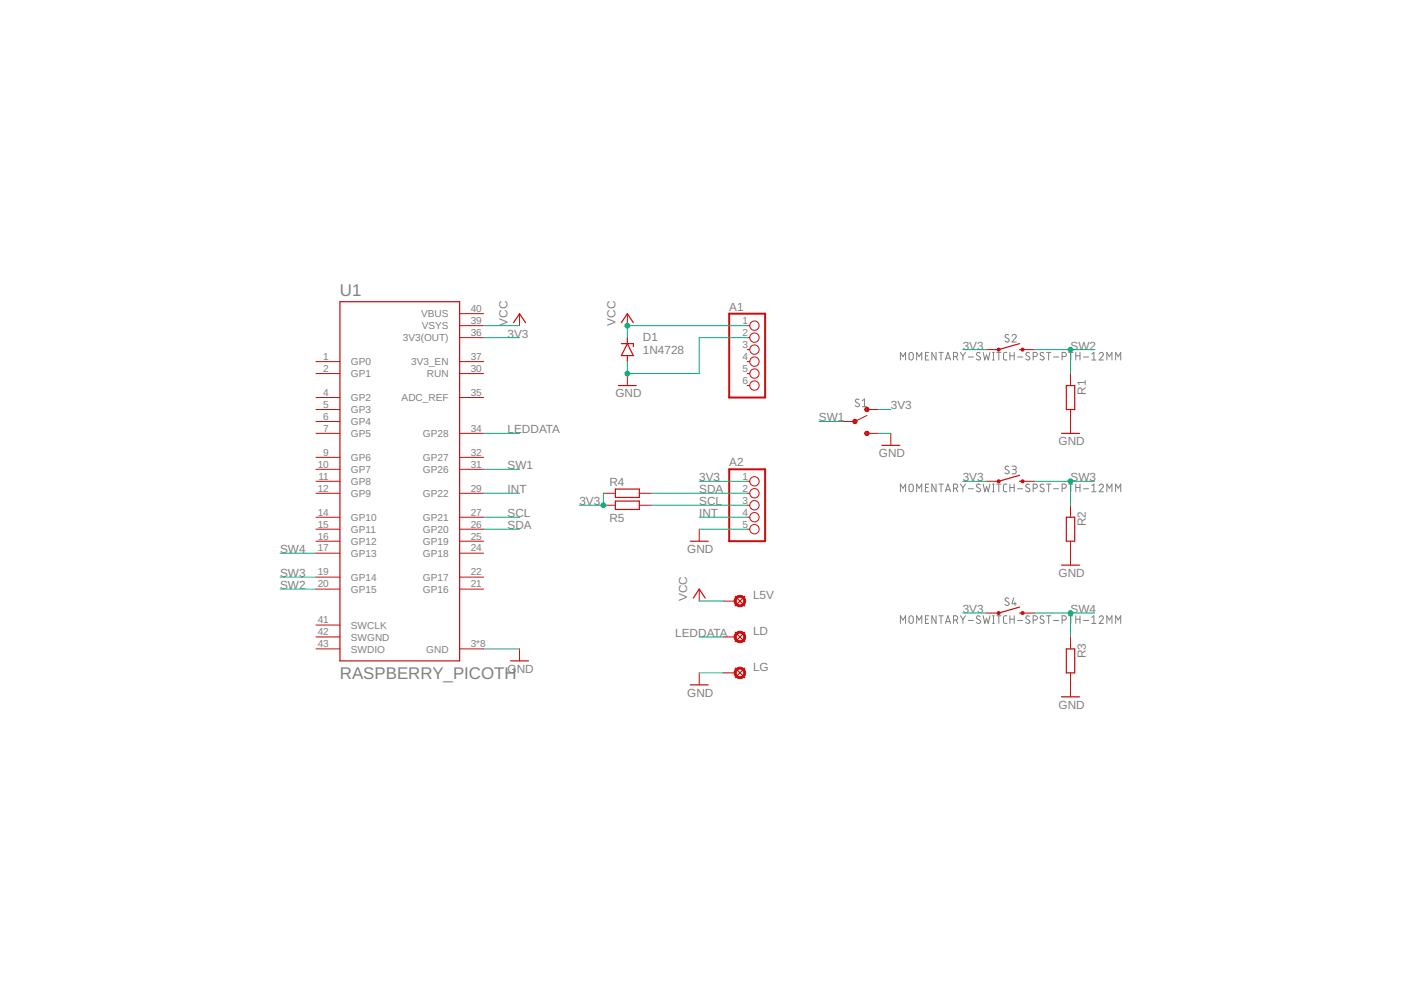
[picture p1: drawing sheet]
<svg xmlns="http://www.w3.org/2000/svg" width="297mm" height="210mm" viewBox="0 0 297 210" stroke-linecap="round" stroke-linejoin="round" font-family="sans-serif">
<g fill="none" stroke="#808080" stroke-width=".21">
<path d="M190.9 76.3v-1.6l.6 .9 .5-.9v1.6M192.8 74.8l.4-.1 .3 .1 .1 1.1a.46 .46 0 0 1-.4 .4 .46 .46 0 0 1-.5-.4zM194.4 76.3v-1.6l.5 .9 .5-.9v1.6M196.2 75.4h.5M196.9 74.7h-.7v1.6h.7M198.5 74.7v1.6l-.9-1.6v1.6M199.1 74.7h.9M199.5 74.7v1.6M200.4 76.3l.6-1.6 .5 1.6M200.6 75.9h.8M202.2 75.6h.4a.44 .44 0 0 0 .5-.4 .44 .44 0 0 0-.5-.5h-.4v1.6M202.7 75.6l.4 .7"/>
<path d="M203.6 74.7l.6 .8M204.2 75.5v.8M204.7 74.7l-.5 .8M205.3 75.7h1.1M207.8 74.8a.42 .42 0 0 0-.6-.1 .42 .42 0 0 0-.1 .6l.6 .3a.38 .38 0 0 1 .2 .6 .38 .38 0 0 1-.6 .1l-.3-.2M208.4 74.7l.4 1.6 .4-1.1 .3 1.1 .4-1.6M210.4 76.3h.4M210.4 74.7h.4M210.6 74.7v1.6M211.3 74.7h.9M211.8 74.7v1.6M213.5 74.7h-.5l-.2 .4v1l.2 .2h.5"/>
<path d="M213.9 71a.41 .41 0 0 0-.6-.1 .41 .41 0 0 0-.1 .6l.6 .3a.41 .41 0 0 1 0 .7 .41 .41 0 0 1-.6-.1l-.1-.1M214.1 75.4h.9M214.1 74.7v1.6M214.6 71.3a.44 .44 0 0 1 .6-.4 .44 .44 0 0 1 .1 .7l-.7 .9h.9M215 74.7v1.6M215.8 75.7h1M218.3 74.8a.41 .41 0 0 0-.6-.1 .41 .41 0 0 0-.1 .6l.6 .3a.44 .44 0 0 1-.1 .7 .44 .44 0 0 1-.6-.2M219.1 75.6h.4a.44 .44 0 0 0 .4-.4 .44 .44 0 0 0-.4-.5h-.4v1.6M221.3 74.8a.41 .41 0 0 0-.6-.1 .41 .41 0 0 0-.1 .6l.6 .3a.44 .44 0 0 1 0 .7 .44 .44 0 0 1-.7-.2M221.9 74.7h.9M222.3 74.7v1.6M223.4 75.7h1.1"/>
<path d="M225.2 75.6h.4a.44 .44 0 0 0 .5-.4 .44 .44 0 0 0-.5-.5h-.4v1.6M226.6 74.7h.9M227 74.7v1.6M228.1 75.4h.9M228.1 74.7v1.6M229 74.7v1.6M229.7 75.7h1.1M231.5 76.3h.9M231.5 75.1l.4-.4v1.6M233 75.1a.44 .44 0 0 1 .7-.4 .44 .44 0 0 1 .1 .7l-.8 .9h.9M234.7 76.3v-1.6l.5 .9 .6-.9v1.6M236.5 76.3v-1.6l.6 .9 .5-.9v1.6"/>
<path d="M182.1 84.8l-.4-.2-.3 .4v.2l.6 .4a.4 .4 0 0 1 .1 .6 .4 .4 0 0 1-.6-.1l-.2-.1M182.8 85l.5-.4v1.6M182.8 86.2h.9M213.9 99l-.6-.2-.2 .4 .1 .2 .6 .4a.41 .41 0 0 1 0 .6 .41 .41 0 0 1-.6 0l-.1-.2M214.6 98.8h.5a.36 .36 0 0 1 .4 .4 .36 .36 0 0 1-.4 .3h-.3M215 99.5a.46 .46 0 0 1 .5 .5 .46 .46 0 0 1-.5 .5h-.4M190.9 104.3v-1.7l.6 .9 .5-.9v1.7M192.8 102.8l.4-.2 .3 .2 .1 1a.46 .46 0 0 1-.4 .5 .46 .46 0 0 1-.5-.5zM194.4 104.3v-1.7l.5 .9 .5-.9v1.7M196.2 103.4h.5M196.9 102.6h-.7v1.7h.7M198.5 102.6v1.7l-.9-1.7v1.7"/>
<path d="M199.1 102.6h.9M199.5 102.6v1.7M200.4 104.3l.6-1.7 .5 1.7M200.6 103.8h.8M202.2 103.5h.4a.44 .44 0 0 0 .5-.4 .44 .44 0 0 0-.5-.5h-.4v1.7M202.7 103.5l.4 .8M203.6 102.6l.6 .8M204.2 103.4v.9M204.7 102.6l-.5 .8M205.3 103.6h1.1M207.8 102.8a.42 .42 0 0 0-.6-.1 .42 .42 0 0 0-.1 .5l.7 .5a.42 .42 0 0 1-.1 .5 .42 .42 0 0 1-.5 0l-.2-.2M208.4 102.6l.4 1.7 .4-1.1 .3 1.1 .4-1.7"/>
<path d="M210.4 104.3h.4M210.4 102.6h.4M210.6 102.6v1.7M211.3 102.6h.9M211.8 102.6v1.7M213.5 102.6l-.5 .1-.2 .3v1l.2 .2 .5 .1M214.1 102.6v1.7M214.1 103.4h.9M215 102.6v1.7M215.8 103.6h1M218.3 102.8a.41 .41 0 0 0-.6-.1 .41 .41 0 0 0 0 .6l.5 .3a.41 .41 0 0 1 0 .6 .41 .41 0 0 1-.6 0l-.1-.2M219.1 103.5h.4a.44 .44 0 0 0 .4-.4 .44 .44 0 0 0-.4-.5h-.4v1.7"/>
<path d="M221.3 102.8a.41 .41 0 0 0-.6-.1 .41 .41 0 0 0 0 .6l.5 .3a.41 .41 0 0 1 .1 .6 .41 .41 0 0 1-.7 0l-.1-.2M221.9 102.6h.9M222.3 102.6v1.7M223.4 103.6h1.1M225.2 103.5h.4a.44 .44 0 0 0 .5-.4 .44 .44 0 0 0-.5-.5h-.4v1.7M226.6 102.6h.9M227 102.6v1.7M228.1 102.6v1.7M228.1 103.4h.9M229 102.6v1.7M229.7 103.6h1.1M231.5 103l.4-.4v1.7"/>
<path d="M231.5 104.3h.9M233 103a.44 .44 0 0 1 .7-.3 .44 .44 0 0 1 .1 .7l-.8 .9h.9M234.7 104.3v-1.7l.5 .9 .6-.9v1.7M236.5 104.3v-1.7l.6 .9 .5-.9v1.7M190.9 132.2v-1.6l.6 .9 .5-.9v1.6M192.8 130.7l.4-.1 .3 .1 .1 1a.46 .46 0 0 1-.4 .5 .46 .46 0 0 1-.5-.5zM194.4 132.2v-1.6l.5 .9 .5-.9v1.6M196.2 131.3h.5M196.9 130.6h-.7v1.6h.7M198.5 130.6v1.6l-.9-1.6v1.6M199.1 130.6h.9M199.5 130.6v1.6"/>
<path d="M200.4 132.2l.6-1.6 .5 1.6M200.6 131.8h.8M202.2 131.5h.4a.46 .46 0 0 0 .5-.5 .46 .46 0 0 0-.5-.4h-.4v1.6M202.7 131.5l.4 .7M203.6 130.6l.6 .7M204.2 131.3v.9M204.7 130.6l-.5 .7M205.3 131.6h1.1M207.8 130.7l-.2-.1a.37 .37 0 0 0-.5 .1 .37 .37 0 0 0 .1 .5l.5 .3a.38 .38 0 0 1 .1 .5 .38 .38 0 0 1-.5 .2l-.3-.2M208.4 130.6l.4 1.6 .4-1.1 .3 1.1 .4-1.6M210.4 132.2h.4M210.4 130.6h.4"/>
<path d="M210.6 130.6v1.6M211.3 130.6h.9M211.8 130.6v1.6M213.5 130.6h-.5l-.2 .3v1.1l.2 .2h.5M213.9 126.9l-.4-.2-.4 .4 .1 .2 .6 .4a.41 .41 0 0 1 0 .6 .41 .41 0 0 1-.6 0l-.1-.2M214.1 130.6v1.6M214.1 131.3h.9M214.9 126.7l-.3 1.3h.9M215 130.6v1.6M215.2 127.7v.7M215.8 131.6h1M218.3 130.7l-.2-.1a.38 .38 0 0 0-.5 .1 .38 .38 0 0 0 .1 .5l.5 .3a.44 .44 0 0 1-.1 .7 .44 .44 0 0 1-.6-.2"/>
<path d="M219.1 131.5h.4a.46 .46 0 0 0 .4-.5 .46 .46 0 0 0-.4-.4h-.4v1.6M221.3 130.7l-.2-.1a.38 .38 0 0 0-.5 .1 .38 .38 0 0 0 .1 .5l.5 .3a.44 .44 0 0 1-.1 .7 .44 .44 0 0 1-.6-.2M221.9 130.6h.9M222.3 130.6v1.6M223.4 131.6h1.1M225.2 131.5h.4a.46 .46 0 0 0 .5-.5 .46 .46 0 0 0-.5-.4h-.4v1.6M226.6 130.6h.9M227 130.6v1.6M228.1 130.6v1.6M228.1 131.3h.9M229 130.6v1.6M229.7 131.6h1.1"/>
<path d="M231.5 130.9l.4-.3v1.6M231.5 132.2h.9M233 130.9a.44 .44 0 0 1 .7-.3 .44 .44 0 0 1 .1 .7l-.8 .9h.9M234.7 132.2v-1.6l.5 .9 .6-.9v1.6M236.5 132.2v-1.6l.6 .9 .5-.9v1.6"/>
</g>
<g fill="none" stroke="#c90d0c" stroke-width=".21">
<path d="M67 76.7h5.1M67 79.2h5.1M97.5 76.7h5M97.5 79.2h5M97.5 71.6h5M97.5 69h5M97.5 66.5h5M110.2 66.5v2.5M133 66.5v2.5M133 79.2v2.5M158.4 76.7h.6M158.4 79.2h.6"/>
<path d="M158.4 71.6h.6M158.4 69h.6M158.4 74.1h.6M209.2 74.1h2.5M216.8 74.1h2.6M227 79.2v2.5M67 84.3h5.1M67 86.8h5.1M67 89.4h5.1M67 91.9h5.1M67 97h5.1M67 99.5h5.1"/>
<path d="M97.5 84.3h5M97.5 91.9h5M97.5 97h5M97.5 99.5h5M158.4 81.7h.6M183.8 86.8h2.5M183.8 88.1l-2.5 1.3h-2.6M183.8 91.9h2.5M188.9 91.9v2.5M227 86.8v5.1M67 102h5.1M67 104.6h5.1"/>
<path d="M67 109.7h5.1M67 112.2h5.1M67 114.7h5.1M67 117.3h5.1M97.5 104.6h5M97.5 109.7h5M97.5 112.2h5M97.5 114.7h5M97.5 117.3h5M127.9 104.6h2.6M127.9 107.1h2.6M135.6 104.6h2.5"/>
<path d="M135.6 107.1h2.5M148.3 112.2v2.5M158.4 102h.6M158.4 104.6h.6M158.4 109.7h.6M158.4 112.2h.6M158.4 107.1h.6M209.2 102h2.5M216.8 102h2.6M227 107.1v2.6M227 114.7v5.1M67 122.4h5.1"/>
<path d="M67 124.9h5.1M67 137.6h5.1M67 135h5.1M67 132.5h5.1M97.5 122.4h5M97.5 124.9h5M97.5 137.6h5M110.2 137.6v2.5M148.3 124.9v2.5M153.3 135h2.6M153.3 127.4h2.6M209.2 130h2.5"/>
<path d="M216.8 130h2.6M227 135v2.6M148.3 142.7v2.5M153.3 142.7h2.6M227 142.7v5"/>
<circle cx="160" cy="69" r=".99"/>
<circle cx="160" cy="74.1" r=".99"/>
<circle cx="160" cy="76.7" r=".99"/>
<circle cx="160" cy="79.2" r=".99"/>
<circle cx="160" cy="71.6" r=".99"/>
<circle cx="160" cy="81.7" r=".99"/>
<circle cx="160" cy="107.1" r=".99"/>
<circle cx="160" cy="109.7" r=".99"/>
<circle cx="160" cy="112.2" r=".99"/>
<circle cx="160" cy="102" r=".99"/>
<circle cx="160" cy="104.6" r=".99"/>
</g>
<g fill="none" stroke="#c90d0c" stroke-width=".25">
<path d="M72.1 64h25.4v76.1h-25.4zM108.9 68.4l1.3-1.9 1.2 1.9M131.7 72.9h2.6v.6M131.7 68.4l1.3-1.9 1.3 1.9M133 72.9l1.3 2.5h-2.6zM133 71.6v1.3M133 75.4v1.3M216.2 74.1h.6M216.2 72.9l-4.5 1.2M131.1 81.7h3.8M187 94.4h3.8M225.1 91.9h3.8"/>
<path d="M226.1 81.7h1.8v5.1h-1.8zM130.5 103.7h5.1v1.8h-5.1zM130.5 106.2h5.1v1.8h-5.1zM146.3 114.7h3.9M216.2 102h.6M216.2 100.8l-4.5 1.2M225.1 119.8h3.8M226.1 109.7h1.8v5h-1.8zM147 126.8l1.3-1.9 1.2 1.9M155.9 126.4l2 2.1M155.9 134l2 2.1M157.9 126.4l-2 2.1"/>
<path d="M157.9 134l-2 2.1M216.2 130h.6M216.2 128.7l-4.5 1.3M226.1 137.6h1.8v5.1h-1.8zM108.2 140.1h3.9M146.3 145.2h3.9M155.9 141.6l2 2.1M157.9 141.6l-2 2.1M225.1 147.7h3.8"/>
</g>
<path d="M154.6 66.5h7.6v17.8h-7.6zM154.6 99.5h7.6v15.2h-7.6z" fill="none" stroke="#c90d0c" stroke-width=".42"/>
<g fill="#c90d0c" stroke="#c90d0c" stroke-width=".21">
<path d="M183.5 86.5a.46 .46 0 0 1 .7 .1 .46 .46 0 0 1-.3 .7 .46 .46 0 0 1-.6-.5h.2a.26 .26 0 0 1 .4-.2 .26 .26 0 0 1 .1 .4 .26 .26 0 0 1-.4-.1l-.3-.1z" fill-rule="evenodd"/>
<path d="M183.5 91.5a.46 .46 0 0 1 .7 .2 .46 .46 0 0 1-.3 .6 .46 .46 0 0 1-.6-.4h.2a.26 .26 0 0 1 .4-.2 .26 .26 0 0 1 .1 .4 .26 .26 0 0 1-.4-.1l-.3-.1z" fill-rule="evenodd"/>
<path d="M181 89a.46 .46 0 0 1 .7 .2 .46 .46 0 0 1-.3 .6 .46 .46 0 0 1-.6-.4h.2a.26 .26 0 0 1 .4-.3 .26 .26 0 0 1 0 .5 .26 .26 0 0 1-.4-.1l-.2-.1z" fill-rule="evenodd"/>
<path d="M156.1 126.5a1.22 1.22 0 0 1 1.9 .4 1.22 1.22 0 0 1-.8 1.7 1.22 1.22 0 0 1-1.5-1.2h.4a.8 .8 0 0 1 1.1-.8 .8 .8 0 0 1 .2 1.4 .8 .8 0 0 1-1.3-.3v-.3h-.4v-.3z" fill-rule="evenodd"/>
<path d="M156.1 134.1a1.22 1.22 0 0 1 1.9 .4 1.22 1.22 0 0 1-.8 1.7 1.22 1.22 0 0 1-1.5-1.2h.4a.8 .8 0 0 1 1.1-.7 .8 .8 0 0 1 .2 1.3 .8 .8 0 0 1-1.3-.3v-.3h-.4z" fill-rule="evenodd"/>
<path d="M156.1 141.8a1.22 1.22 0 0 1 1.9 .3 1.22 1.22 0 0 1-.8 1.8 1.22 1.22 0 0 1-1.5-1.2h.4a.81 .81 0 0 1 1.1-.8 .81 .81 0 0 1 .2 1.3 .81 .81 0 0 1-1.3-.3v-.2h-.4z" fill-rule="evenodd"/>
<circle cx="211.7" cy="74.1" r=".33"/>
<circle cx="216.8" cy="74.1" r=".33"/>
<circle cx="211.7" cy="102.1" r=".33"/>
<circle cx="216.8" cy="102.1" r=".33"/>
<circle cx="211.7" cy="130" r=".33"/>
<circle cx="216.8" cy="130" r=".33"/>
</g>
<g fill="none" stroke="#0dab76" stroke-width=".21">
<path d="M102.5 71.6h7.7M102.5 69h7.7M158.4 71.6h-10.1v7.6h-15.3v-2.5M158.4 69h-25.4v2.6M204.1 74.1h5.1M219.4 74.1h12.7M227 74.1v5.1M102.5 91.9h7.7M102.5 99.5h7.7M173.6 89.4h5.1M186.3 91.9h2.6M186.3 86.8h2.6"/>
<path d="M59.4 117.3h7.6M102.5 112.2h7.7M102.5 104.6h7.7M102.5 109.7h7.7M127.9 104.6v2.5h-5M138.1 104.6h20.3M138.1 107.1h20.3M148.3 112.2h10.1M148.3 109.7h10.1M148.3 102h10.1M204.1 102h5.1M219.4 102h12.7"/>
<path d="M227 102v5.1M59.4 122.4h7.6M59.4 124.9h7.6M102.5 137.6h7.7M148.3 127.4h5M148.3 135h5M204.1 130h5.1M219.4 130h12.7M227 130v5M148.3 142.7h5"/>
</g>
<g fill="#0dab76" stroke="#0dab76" stroke-width=".21">
<circle cx="133" cy="79.2" r=".51"/>
<circle cx="133" cy="69" r=".51"/>
<circle cx="227" cy="130" r=".51"/>
<circle cx="127.9" cy="107.1" r=".51"/>
<circle cx="227" cy="102" r=".51"/>
<circle cx="227" cy="74.1" r=".51"/>
</g>
<g font-size="3.6" fill="#808080">
<text x="72.1" y="62.7">U1</text>
<text x="72.1" y="144">RASPBERRY_PICOTH</text>
</g>
<g font-size="2.5" fill="#808080">
<text x="154.6" y="65.9">A1</text>
<text x="107.6" y="69" transform="rotate(-90 107.6 69)">VCC</text>
<text x="107.6" y="71.6">3V3</text>
<text x="130.5" y="69" transform="rotate(-90 130.5 69)">VCC</text>
<text x="136.3" y="75">1N4728</text>
<text x="136.3" y="72.2">D1</text>
<text x="204.1" y="74.1">3V3</text>
<text x="227" y="74.1">SW2</text>
<text x="230.2" y="83.7" transform="rotate(-90 230.2 83.7)">R1</text>
<text x="130.5" y="84.3">GND</text>
<text x="173.6" y="89.4">SW1</text>
<text x="188.9" y="86.8">3V3</text>
<text x="107.6" y="91.9">LEDDATA</text>
<text x="224.4" y="94.4">GND</text>
<text x="107.6" y="99.5">SW1</text>
<text x="154.6" y="98.9">A2</text>
<text x="186.3" y="97">GND</text>
<text x="107.6" y="104.6">INT</text>
<text x="122.9" y="107.1">3V3</text>
<text x="129.2" y="103.1">R4</text>
<text x="148.2" y="104.6">SDA</text>
<text x="148.2" y="107.1">SCL</text>
<text x="148.2" y="102">3V3</text>
<text x="204.1" y="102">3V3</text>
<text x="227" y="102">SW3</text>
<text x="107.6" y="112.2">SDA</text>
<text x="107.6" y="109.7">SCL</text>
<text x="129.2" y="110.7">R5</text>
<text x="148.2" y="109.7">INT</text>
<text x="230.2" y="111.6" transform="rotate(-90 230.2 111.6)">R2</text>
<text x="59.4" y="117.3">SW4</text>
<text x="145.7" y="117.3">GND</text>
<text x="59.4" y="122.4">SW3</text>
<text x="59.4" y="124.9">SW2</text>
<text x="224.4" y="122.4">GND</text>
<text x="145.7" y="127.4" transform="rotate(-90 145.7 127.4)">VCC</text>
<text x="159.7" y="127.1">L5V</text>
<text x="204.1" y="130">3V3</text>
<text x="227" y="130">SW4</text>
<text x="143.2" y="135.1">LEDDATA</text>
<text x="159.7" y="134.7">LD</text>
<text x="107.6" y="142.7">GND</text>
<text x="159.7" y="142.3">LG</text>
<text x="230.2" y="139.5" transform="rotate(-90 230.2 139.5)">R3</text>
<text x="145.7" y="147.7">GND</text>
<text x="224.4" y="150.3">GND</text>
</g>
<g font-size="2.1" fill="#808080">
<text x="89.3" y="67.3">VBUS</text>
<text x="89.4" y="69.8">VSYS</text>
<text x="99.8" y="71.2">36</text>
<text x="99.8" y="68.7">39</text>
<text x="99.8" y="66.2">40</text>
<text x="157.4" y="68.7">1</text>
<text x="157.4" y="71.2">2</text>
<text x="68.5" y="76.3">1</text>
<text x="74.4" y="77.4">GP0</text>
<text x="85.4" y="72.3">3V3(OUT)</text>
<text x="87.2" y="77.4">3V3_EN</text>
<text x="99.8" y="76.3">37</text>
<text x="157.4" y="73.8">3</text>
<text x="157.4" y="76.3">4</text>
<text x="68.5" y="78.8">2</text>
<text x="68.5" y="83.9">4</text>
<text x="74.4" y="80">GP1</text>
<text x="90.5" y="80">RUN</text>
<text x="99.8" y="78.8">30</text>
<text x="99.8" y="83.9">35</text>
<text x="157.4" y="78.8">5</text>
<text x="157.4" y="81.4">6</text>
<text x="68.5" y="86.5">5</text>
<text x="68.5" y="89">6</text>
<text x="74.4" y="85">GP2</text>
<text x="74.4" y="87.6">GP3</text>
<text x="85.2" y="85">ADC_REF</text>
<text x="68.5" y="91.5">7</text>
<text x="74.4" y="90.1">GP4</text>
<text x="74.4" y="92.7">GP5</text>
<text x="89.7" y="92.7">GP28</text>
<text x="99.8" y="91.5">34</text>
<text x="67.4" y="99.2">10</text>
<text x="67.5" y="101.7">11</text>
<text x="68.5" y="96.6">9</text>
<text x="74.4" y="97.7">GP6</text>
<text x="74.4" y="100.3">GP7</text>
<text x="89.7" y="100.3">GP26</text>
<text x="89.7" y="97.7">GP27</text>
<text x="99.8" y="99.2">31</text>
<text x="99.8" y="96.6">32</text>
<text x="157.4" y="101.7">1</text>
<text x="67.4" y="104.2">12</text>
<text x="74.4" y="102.8">GP8</text>
<text x="74.4" y="105.4">GP9</text>
<text x="89.7" y="105.4">GP22</text>
<text x="99.8" y="104.2">29</text>
<text x="157.4" y="104.2">2</text>
<text x="157.4" y="106.8">3</text>
<text x="67.4" y="109.3">14</text>
<text x="67.4" y="111.8">15</text>
<text x="74.4" y="110.4">GP10</text>
<text x="74.4" y="113">GP11</text>
<text x="89.7" y="113">GP20</text>
<text x="89.7" y="110.4">GP21</text>
<text x="99.8" y="111.8">26</text>
<text x="99.8" y="109.3">27</text>
<text x="157.4" y="109.3">4</text>
<text x="157.4" y="111.8">5</text>
<text x="67.4" y="114.4">16</text>
<text x="67.4" y="116.9">17</text>
<text x="74.4" y="115.5">GP12</text>
<text x="74.4" y="118">GP13</text>
<text x="89.7" y="118">GP18</text>
<text x="89.7" y="115.5">GP19</text>
<text x="99.8" y="116.9">24</text>
<text x="99.8" y="114.4">25</text>
<text x="67.4" y="122">19</text>
<text x="67.4" y="124.5">20</text>
<text x="74.4" y="123.1">GP14</text>
<text x="74.4" y="125.7">GP15</text>
<text x="89.7" y="125.7">GP16</text>
<text x="89.7" y="123.1">GP17</text>
<text x="99.8" y="124.5">21</text>
<text x="99.8" y="122">22</text>
<text x="67.4" y="137.2">43</text>
<text x="67.4" y="134.7">42</text>
<text x="67.4" y="132.2">41</text>
<text x="74.4" y="135.8">SWGND</text>
<text x="74.4" y="133.3">SWCLK</text>
<text x="99.8" y="137.2">3*8</text>
<text x="74.4" y="138.4">SWDIO</text>
<text x="90.4" y="138.4">GND</text>
</g>
</svg>
